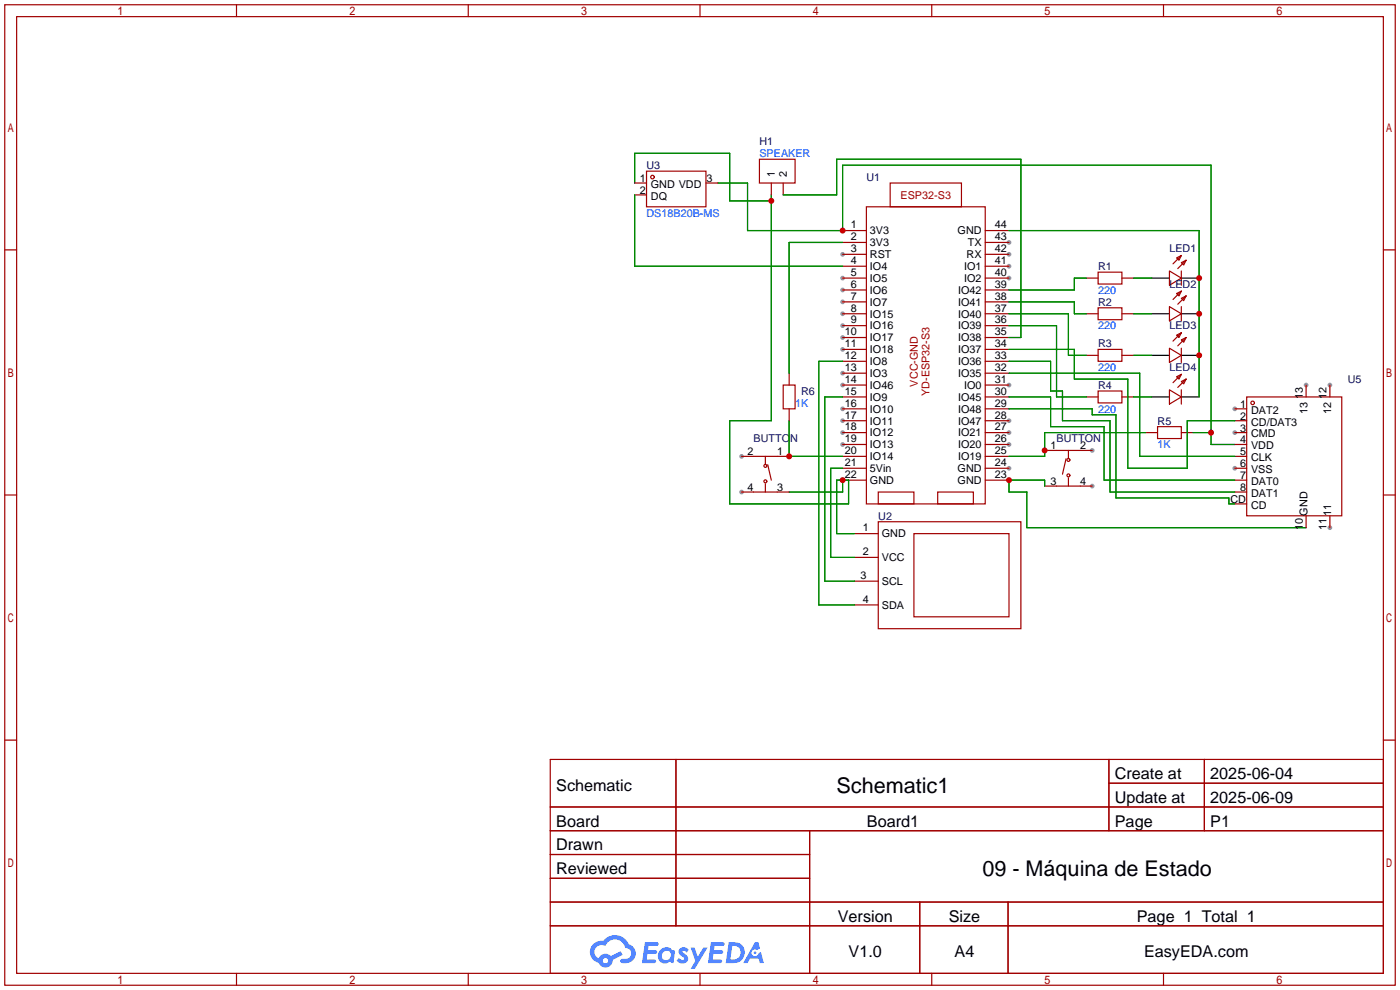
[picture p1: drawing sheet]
<svg xmlns="http://www.w3.org/2000/svg" width="299mm" height="212mm" viewBox="0 0 299 212" stroke-linecap="round" stroke-linejoin="round" font-family="sans-serif">
<g fill="#999">
<circle cx="215.6" cy="100.1" r=".51"/>
<circle cx="215.6" cy="95" r=".51"/>
<circle cx="215.6" cy="92.5" r=".51"/>
<circle cx="215.6" cy="89.9" r=".51"/>
<circle cx="215.6" cy="82.3" r=".51"/>
<circle cx="215.6" cy="59.4" r=".51"/>
<circle cx="215.6" cy="56.9" r=".51"/>
<circle cx="215.6" cy="54.4" r=".51"/>
<circle cx="215.6" cy="51.8" r=".51"/>
<circle cx="180.1" cy="95" r=".51"/>
<circle cx="180.1" cy="92.5" r=".51"/>
<circle cx="180.1" cy="89.9" r=".51"/>
<circle cx="180.1" cy="87.4" r=".51"/>
<circle cx="180.1" cy="82.3" r=".51"/>
<circle cx="180.1" cy="79.8" r=".51"/>
<circle cx="180.1" cy="74.7" r=".51"/>
<circle cx="180.1" cy="72.1" r=".51"/>
<circle cx="180.1" cy="69.6" r=".51"/>
<circle cx="180.1" cy="67.1" r=".51"/>
<circle cx="180.1" cy="64.5" r=".51"/>
<circle cx="180.1" cy="62" r=".51"/>
<circle cx="180.1" cy="59.4" r=".51"/>
<circle cx="180.1" cy="54.4" r=".51"/>
<circle cx="158.5" cy="97.5" r=".51"/>
<circle cx="158.5" cy="105.2" r=".51"/>
<circle cx="233.4" cy="96.3" r=".51"/>
<circle cx="233.4" cy="103.9" r=".51"/>
<circle cx="263.9" cy="87.4" r=".51"/>
<circle cx="263.9" cy="92.5" r=".51"/>
<circle cx="263.9" cy="100.1" r=".51"/>
<circle cx="284.2" cy="112.8" r=".51"/>
<circle cx="284.2" cy="82.3" r=".51"/>
<circle cx="279.1" cy="82.3" r=".51"/>
</g>
<g fill="none" stroke="#a10000" stroke-width=".25">
<path d="M1 1h297.2v209.6h-297.2zM3.6 3.6h292.1v204.4h-292.1zM50.5 1v2.6M100.1 1v2.6M149.6 1v2.6M199.1 1v2.6M248.7 1v2.6M1 53.4h2.6M295.7 53.4h2.5M1 105.8h2.6M295.7 105.8h2.5M1 158.2h2.6"/>
<path d="M295.7 158.2h2.5M117.6 162.3h178.1v45.7h-178.1zM117.6 172.5h178.1M117.6 177.5h178.1M144.5 162.3v35.6M173 177.5v30.5M237 162.3v15.2M237 167.4h58.7M257.4 162.3v15.2M117.6 182.6h55.4M117.6 192.8h178.1M117.6 187.7h55.4"/>
<path d="M117.6 197.9h178.1M196.6 192.8v15.2M215.4 192.8v15.2M50.5 208v2.6M100.1 208v2.6M149.6 208v2.6M199.1 208v2.6M248.7 208v2.6"/>
</g>
<g fill="#5487ff">
<path d="M145.3 202.7a1.3 1.3 0 0 1 1.9 .3l-.4 .6a.54 .54 0 0 0-.9-.2l.1 .2a1.34 1.34 0 0 1 .9 1.8 1.47 1.47 0 0 1-2.3-.1l.5-.6 .8 .5a.31 .31 0 0 0 .4-.3 .31 .31 0 0 0-.3-.4 1.12 1.12 0 0 1-.7-1.8z"/>
<path d="M147.6 202.5h.9l.6 2 1.2-2h.9l-2.7 4.6h-.9l1-1.7z"/>
<path d="M137.8 201.4h1.7a1.31 1.31 0 0 1 1.2 .2 .4 .4 0 0 1-.3 .5l-1.8 .1-.1 .9h1.6a.4 .4 0 0 1 .4 .4 .4 .4 0 0 1-.5 .4h-1.6l-.2 1.2h1.4a.46 .46 0 0 1 .5 0 .46 .46 0 0 1 .1 .5l-.4 .2h-2.6z"/>
<path d="M151.9 201.4h1.7a1.32 1.32 0 0 1 1.2 .2 .39 .39 0 0 1-.3 .5l-1.8 .1-.1 .9h1.6a.4 .4 0 0 1 .4 .4 .4 .4 0 0 1-.4 .4h-1.7l-.2 1.2h1.4a.46 .46 0 0 1 .5 0 .46 .46 0 0 1 .1 .5l-.4 .2h-2.6z"/>
<path d="M161.3 201.4h.8l.3 1.3-.6 .4a.75 .75 0 0 0-1.1 .3 .75 .75 0 0 0 .5 1 .75 .75 0 0 0 .9-.7l.5-.2 .6 2.3h-.8l-.3-.9h-1.8l-.5 .9h-1z"/>
<path d="M155.7 201.4l-.6 4.4h1.5a2.27 2.27 0 0 0 2.6-2.2 2.27 2.27 0 0 0-2.7-2.2zM156.5 202.1a1.5 1.5 0 0 1 1.8 1.6 1.5 1.5 0 0 1-1.9 1.4h-.3z"/>
<path d="M141.2 203a1.6 1.6 0 0 0-.3 2.3 1.6 1.6 0 0 0 2.3 .2l.7 .3 .3-2.4-.1-.3-.5-.1a1.58 1.58 0 0 0-2.4 0zM141.8 203.5a.98 .98 0 0 1 1.6 .4 .98 .98 0 0 1-1.1 1.3 .94 .94 0 0 1-.9-.7 .94 .94 0 0 1 .4-1z"/>
<path d="M126.8 201.8a2.37 2.37 0 0 0 1.1 4 1.54 1.54 0 0 0 1.8 1 1.54 1.54 0 0 0 1.2-1.6l2.2-1.1-.5-.8-2 1a1.57 1.57 0 0 0-2.7 .5 1.5 1.5 0 0 1-.7-2.1 1.5 1.5 0 0 1 2.2-.5 2.23 2.23 0 0 1 2.3-1.4 2.23 2.23 0 0 1 2 1.8 1.16 1.16 0 0 1 1.2 1.1 1.16 1.16 0 0 1-1.1 1.2h-.7a.47 .47 0 0 0-.5 .4 .47 .47 0 0 0 .4 .5 2.17 2.17 0 0 0 2.5-.9 2.17 2.17 0 0 0-.3-2.7l-.8-.4a3.2 3.2 0 0 0-5.5-.7l-1.1 .1zM128.8 205.3a.6 .6 0 0 1 1.2 0 .6 .6 0 0 1-1.2 0z"/>
<circle cx="161.4" cy="203.6" r=".28"/>
</g>
<g fill="none" stroke="#a10000" stroke-width=".25">
<path d="M135.6 39.1h2.6M138.2 36.6h12.7v7.6h-12.7zM150.9 39.1h2.5M162.3 34h7.6v5.1h-7.6zM164.8 39.1v2.6M167.4 39.1v2.6M190.2 39.1h15.3v5.1h-15.3zM135.6 41.7h2.6M180.1 59.4h5.1M180.1 56.9h5.1M180.1 54.4h5.1M180.1 51.8h5.1"/>
<path d="M180.1 49.3h5.1M185.2 44.2h25.4v63.5h-25.4zM210.6 59.4h5M210.6 56.9h5M210.6 54.4h5M210.6 51.8h5M210.6 49.3h5M232.2 59.4h2.5M234.7 58.2h5.1v2.5h-5.1zM239.8 59.4h2.5M249.9 57.9l2.6 1.5-2.6 1.6zM251.5 55.1l1-.5-.5 1z"/>
<path d="M252.5 56.1l1-.5-.5 1zM252.5 54.6l-1.8 1.8M252.5 57.9v3.1M253.5 55.6l-1.8 1.8M168.7 79.8v2.5M180.1 79.8h5.1M180.1 77.2h5.1M180.1 74.7h5.1M180.1 72.1h5.1M180.1 69.6h5.1M180.1 67.1h5.1M180.1 64.5h5.1"/>
<path d="M180.1 62h5.1M210.6 79.8h5M210.6 77.2h5M210.6 74.7h5M210.6 72.1h5M210.6 69.6h5M210.6 67.1h5M210.6 64.5h5M210.6 62h5M232.2 67.1h2.5M232.2 75.9h2.5M234.7 65.8h5.1v2.5h-5.1z"/>
<path d="M234.7 74.7h5.1v2.5h-5.1zM239.8 67.1h2.5M239.8 75.9h2.5M249.9 65.5l2.6 1.6-2.6 1.5zM249.9 74.4l2.6 1.5-2.6 1.6zM251.5 62.7l1-.5-.5 1zM251.5 71.6l1-.5-.5 1zM252.5 63.8l1-.6-.5 1.1zM252.5 72.6l1-.5-.5 1.1zM252.5 65.5v3.1M252.5 74.4v3.1M252.5 62.2l-1.8 1.8"/>
<path d="M252.5 71.1l-1.8 1.8M253.5 63.2l-1.8 1.8M253.5 72.1l-1.8 1.8M158.5 97.5h10.2M163.6 97.5v1.8M164.1 99.3l.7 3.3M167.4 82.3h2.5v5.1h-2.5zM168.7 87.4v2.5M180.1 97.5h5.1M180.1 95h5.1M180.1 92.5h5.1M180.1 89.9h5.1"/>
<path d="M180.1 87.4h5.1M180.1 84.8h5.1M180.1 82.3h5.1M210.6 97.5h5M210.6 95h5M210.6 92.5h5M210.6 89.9h5M210.6 87.4h5M210.6 84.8h5M210.6 82.3h5M223.3 96.3h10.1M227.8 98l-.7 3.3"/>
<path d="M228.3 96.3v1.7M232.2 84.8h2.5M234.7 83.6h5.1v2.5h-5.1zM239.8 84.8h2.5M244.9 92.5h2.5M247.4 91.2h5.1v2.5h-5.1zM249.9 83.3l2.6 1.5-2.6 1.6zM251.5 80.5l1-.5-.5 1zM252.5 81.5l1-.5-.5 1zM252.5 92.5h2.5M252.5 83.3v3.1M252.5 80l-1.8 1.8"/>
<path d="M253.5 81l-1.8 1.8M263.9 97.5h2.5M263.9 95h2.5M263.9 92.5h2.5M263.9 89.9h2.5M263.9 87.4h2.5M266.4 84.8h20.4v25.4h-20.4zM279.1 82.3v2.5M284.2 82.3v2.5M158.5 105.2h10.2M163.6 103.4v1.8M180.1 102.6h5.1"/>
<path d="M180.1 100.1h5.1M182.6 114h5.1M182.6 119.1h5.1M187.7 105.2h7.6v2.5h-7.6zM187.7 111.5h30.5v22.9h-30.5zM195.3 114h20.3v17.8h-20.3zM200.4 105.2h7.6v2.5h-7.6zM210.6 102.6h5M210.6 100.1h5M223.3 103.9h10.1M228.3 102.1v1.8M263.9 102.6h2.5"/>
<path d="M263.9 100.1h2.5M263.9 105.2h2.5M263.9 107.7h2.5M279.1 110.2v2.6M284.2 110.2v2.6M182.6 124.2h5.1M182.6 129.3h5.1"/>
<circle cx="139.4" cy="37.8" r=".38"/>
<circle cx="163.6" cy="99.6" r=".32"/>
<circle cx="228.3" cy="98.3" r=".32"/>
<circle cx="267.7" cy="86.1" r=".38"/>
<circle cx="163.6" cy="102.9" r=".32"/>
<circle cx="228.3" cy="101.6" r=".32"/>
</g>
<g fill="none" stroke="#008700" stroke-width=".25">
<path d="M135.6 39.1v-6.3h20.4v10.1h8.8M153.4 39.1h6.4v10.2h20.3v-14h78.7v59.7h5.1M135.6 41.7v15.2h44.5M164.8 41.7v48.2h-8.8v17.8h25.4v-5.1h-2.6v11.4h3.8M167.4 41.7h11.4v-7.7h39.4v38.1h-2.6M180.1 51.8h-11.4v28M215.6 49.3h40.7v35.5M232.2 59.4h-2.6v2.6h-14M242.3 59.4h3.8M180.1 77.2h-5.1v52.1h7.6M215.6 77.2h8.9v6.4h2.6v6.3h10.1v15.3h26.7M215.6 74.7h14v6.3h11.4v19.1h12.7v-10.2h10.2"/>
<path d="M215.6 69.6h10.2v15.2h6.4M215.6 79.8h28v17.7h20.3M215.6 64.5h14v2.6h2.6M215.6 67.1h12.7v8.8h3.9M242.3 67.1h3.8M242.3 75.9h3.8M168.7 89.9v7.6h11.4M180.1 84.8h-3.8v39.4h6.3M215.6 84.8h8.9v6.4h11.5v11.4h27.9M215.6 87.4h17.8v1.2h5.1v17.8h24.1v1.3h1.3M242.3 84.8h3.8M244.9 92.5h-21.6v5h-7.7"/>
<path d="M255 92.5h3.8M180.1 102.6v2.6h-11.4M180.1 100.1h-2.6v19h5.1M223.3 103.9v-1.3h-7.7v2.6h3.9v7.6h59.6"/>
</g>
<path d="M246.1 59.4h3.8M252.5 59.4h3.8M246.1 67.1h3.8M246.1 75.9h3.8M252.5 67.1h3.8M252.5 75.9h3.8M246.1 84.8h3.8M252.5 84.8h3.8" fill="none" stroke="#000" stroke-width=".25"/>
<g fill="#c00">
<circle cx="180.1" cy="102.6" r=".63"/>
<circle cx="164.8" cy="42.9" r=".63"/>
<circle cx="168.7" cy="97.5" r=".63"/>
<circle cx="215.6" cy="102.6" r=".63"/>
<circle cx="256.3" cy="75.9" r=".63"/>
<circle cx="256.3" cy="67.1" r=".63"/>
<circle cx="256.3" cy="59.4" r=".63"/>
<circle cx="223.3" cy="96.3" r=".63"/>
<circle cx="258.8" cy="92.5" r=".63"/>
<circle cx="180.1" cy="49.3" r=".63"/>
</g>
<g font-size="4.6">
<text x="178.8" y="169.4">Schematic1</text>
<text x="210" y="187.2">09 - Máquina de Estado</text>
</g>
<g font-size="3.5">
<text x="238.3" y="166.5">Create at</text>
<text x="258.7" y="166.5">2025-06-04</text>
<text x="118.9" y="169.1">Schematic</text>
<text x="238.3" y="171.6">Update at</text>
<text x="258.7" y="171.6">2025-06-09</text>
<text x="118.9" y="176.7">Board</text>
<text x="185.3" y="176.7">Board1</text>
<text x="238.3" y="176.7">Page</text>
<text x="258.7" y="176.7">P1</text>
<text x="118.9" y="181.8">Drawn</text>
<text x="118.9" y="186.8">Reviewed</text>
<text x="179.1" y="197">Version</text>
<text x="202.8" y="197">Size</text>
<text x="243" y="197">Page 1 Total 1</text>
<text x="181.4" y="204.6">V1.0</text>
<text x="204" y="204.6">A4</text>
<text x="244.5" y="204.6">EasyEDA.com</text>
</g>
<g font-size="2.3" fill="#000080">
<text x="162.3" y="31">H1</text>
<text x="138.2" y="36.1">U3</text>
<text x="185.2" y="38.7">U1</text>
<text x="249.9" y="53.9">LED1</text>
<text x="234.7" y="57.7">R1</text>
<text x="234.7" y="65.3">R2</text>
<text x="249.9" y="61.5">LED2</text>
<text x="249.9" y="70.4">LED3</text>
<text x="234.7" y="74.2">R3</text>
<text x="234.7" y="83.1">R4</text>
<text x="249.9" y="79.3">LED4</text>
<text x="288" y="81.8">U5</text>
<text x="171.2" y="84.4">R6</text>
<text x="161" y="94.5">BUTTON</text>
<text x="225.8" y="94.5">BUTTON</text>
<text x="247.4" y="90.7">R5</text>
<text x="187.7" y="111">U2</text>
</g>
<g font-size="2.3" fill="#00f">
<text x="162.3" y="33.6">SPEAKER</text>
<text x="138.2" y="46.3">DS18B20B-MS</text>
<text x="234.7" y="62.8">220</text>
<text x="234.7" y="70.4">220</text>
<text x="234.7" y="79.3">220</text>
<text x="169.9" y="86.9">1K</text>
<text x="234.7" y="88.2">220</text>
<text x="247.4" y="95.8">1K</text>
</g>
<g font-size="2.3">
<text x="136.8" y="38.9">1</text>
<text x="136.8" y="41.4">2</text>
<text x="139.1" y="40.2">GND VDD</text>
<text x="151" y="38.9">3</text>
<text x="165.6" y="37.8" transform="rotate(-90 165.6 37.8)">1</text>
<text x="168.2" y="37.8" transform="rotate(-90 168.2 37.8)">2</text>
<text x="139.1" y="42.7">DQ</text>
<text x="181.8" y="53.9">3</text>
<text x="181.8" y="51.4">2</text>
<text x="181.8" y="48.8">1</text>
<text x="185.9" y="52.6">3V3</text>
<text x="185.9" y="50.1">3V3</text>
<text x="204.7" y="50.1">GND</text>
<text x="206.9" y="52.6">TX</text>
<text x="212.6" y="53.9">42</text>
<text x="212.6" y="51.4">43</text>
<text x="212.6" y="48.8">44</text>
<text x="181.8" y="59">5</text>
<text x="181.8" y="56.4">4</text>
<text x="185.9" y="57.7">IO4</text>
<text x="185.9" y="55.2">RST</text>
<text x="206.1" y="57.7">IO1</text>
<text x="206.6" y="55.2">RX</text>
<text x="212.6" y="59">40</text>
<text x="212.6" y="56.4">41</text>
<text x="181.8" y="64.1">7</text>
<text x="181.8" y="61.5">6</text>
<text x="185.9" y="65.3">IO7</text>
<text x="185.9" y="62.8">IO6</text>
<text x="185.9" y="60.2">IO5</text>
<text x="204.8" y="65.3">IO41</text>
<text x="204.8" y="62.8">IO42</text>
<text x="206.1" y="60.2">IO2</text>
<text x="212.6" y="64.1">38</text>
<text x="212.6" y="61.5">39</text>
<text x="180.6" y="71.7">10</text>
<text x="181.8" y="69.1">9</text>
<text x="181.8" y="66.6">8</text>
<text x="185.9" y="70.4">IO16</text>
<text x="185.9" y="67.9">IO15</text>
<text x="204.8" y="70.4">IO39</text>
<text x="204.8" y="67.9">IO40</text>
<text x="212.6" y="71.7">35</text>
<text x="212.6" y="69.1">36</text>
<text x="212.6" y="66.6">37</text>
<text x="180.6" y="76.8">12</text>
<text x="180.6" y="74.2">11</text>
<text x="185.9" y="75.5">IO18</text>
<text x="185.9" y="72.9">IO17</text>
<text x="204.8" y="75.5">IO37</text>
<text x="204.8" y="72.9">IO38</text>
<text x="212.6" y="76.8">33</text>
<text x="212.6" y="74.2">34</text>
<text x="180.6" y="81.8">14</text>
<text x="180.6" y="79.3">13</text>
<text x="185.9" y="83.1">IO46</text>
<text x="185.9" y="80.6">IO3</text>
<text x="185.9" y="78">IO8</text>
<text x="204.8" y="80.6">IO35</text>
<text x="204.8" y="78">IO36</text>
<text x="206.1" y="83.1">IO0</text>
<text x="212.6" y="81.8">31</text>
<text x="212.6" y="79.3">32</text>
<text x="180.6" y="89.5">17</text>
<text x="180.6" y="86.9">16</text>
<text x="180.6" y="84.4">15</text>
<text x="185.9" y="88.2">IO10</text>
<text x="185.9" y="85.6">IO9</text>
<text x="204.8" y="88.2">IO48</text>
<text x="204.8" y="85.6">IO45</text>
<text x="212.6" y="89.5">28</text>
<text x="212.6" y="86.9">29</text>
<text x="212.6" y="84.4">30</text>
<text x="265" y="87.1">1</text>
<text x="265" y="89.7">2</text>
<text x="267.4" y="88.4">DAT2</text>
<text x="278.4" y="85.3" transform="rotate(-90 278.4 85.3)">13</text>
<text x="279.4" y="88.4" transform="rotate(-90 279.4 88.4)">13</text>
<text x="283.5" y="85.3" transform="rotate(-90 283.5 85.3)">12</text>
<text x="284.5" y="88.4" transform="rotate(-90 284.5 88.4)">12</text>
<text x="180.6" y="94.5">19</text>
<text x="180.6" y="92">18</text>
<text x="185.9" y="95.8">IO13</text>
<text x="185.9" y="93.3">IO12</text>
<text x="185.9" y="90.7">IO11</text>
<text x="204.8" y="95.8">IO20</text>
<text x="204.8" y="93.3">IO21</text>
<text x="204.8" y="90.7">IO47</text>
<text x="212.6" y="94.5">26</text>
<text x="212.6" y="92">27</text>
<text x="265" y="92.2">3</text>
<text x="265" y="94.8">4</text>
<text x="267.4" y="91">CD/DAT3</text>
<text x="267.4" y="93.5">CMD</text>
<text x="159.8" y="97.3">2</text>
<text x="166.1" y="97.3">1</text>
<text x="180.6" y="99.6">21</text>
<text x="180.6" y="97.1">20</text>
<text x="185.9" y="100.9">5Vin</text>
<text x="185.9" y="98.3">IO14</text>
<text x="204.7" y="100.9">GND</text>
<text x="204.8" y="98.3">IO19</text>
<text x="212.6" y="99.6">24</text>
<text x="212.6" y="97.1">25</text>
<text x="224.5" y="96">1</text>
<text x="230.9" y="96">2</text>
<text x="265" y="97.3">5</text>
<text x="265" y="99.8">6</text>
<text x="267.4" y="96">VDD</text>
<text x="267.4" y="98.6">CLK</text>
<text x="267.4" y="101.1">VSS</text>
<text x="159.8" y="104.9">4</text>
<text x="166.1" y="104.9">3</text>
<text x="180.6" y="102.2">22</text>
<text x="185.9" y="103.4">GND</text>
<text x="204.7" y="103.4">GND</text>
<text x="212.6" y="102.2">23</text>
<text x="224.5" y="103.7">3</text>
<text x="230.9" y="103.7">4</text>
<text x="263" y="107.5">CD</text>
<text x="265" y="102.4">7</text>
<text x="265" y="104.9">8</text>
<text x="267.4" y="103.7">DAT0</text>
<text x="267.4" y="106.2">DAT1</text>
<text x="184.4" y="113.6">1</text>
<text x="267.4" y="108.7">CD</text>
<text x="278.4" y="113.3" transform="rotate(-90 278.4 113.3)">10</text>
<text x="279.4" y="110.2" transform="rotate(-90 279.4 110.2)">GND</text>
<text x="283.5" y="113.3" transform="rotate(-90 283.5 113.3)">11</text>
<text x="284.5" y="110.2" transform="rotate(-90 284.5 110.2)">11</text>
<text x="184.4" y="118.7">2</text>
<text x="188.5" y="114.9">GND</text>
<text x="188.5" y="119.9">VCC</text>
<text x="183.9" y="123.7">3</text>
<text x="188.5" y="125">SCL</text>
<text x="184.4" y="128.8">4</text>
<text x="188.5" y="130.1">SDA</text>
</g>
<g font-size="2.3" fill="#a00000">
<text x="192.5" y="42.5">ESP32-S3</text>
<text x="196.1" y="82.6" transform="rotate(-90 196.1 82.6)">VCC-GND</text>
<text x="198.7" y="84.6" transform="rotate(-90 198.7 84.6)">YD-ESP32-S3</text>
</g>
</svg>
